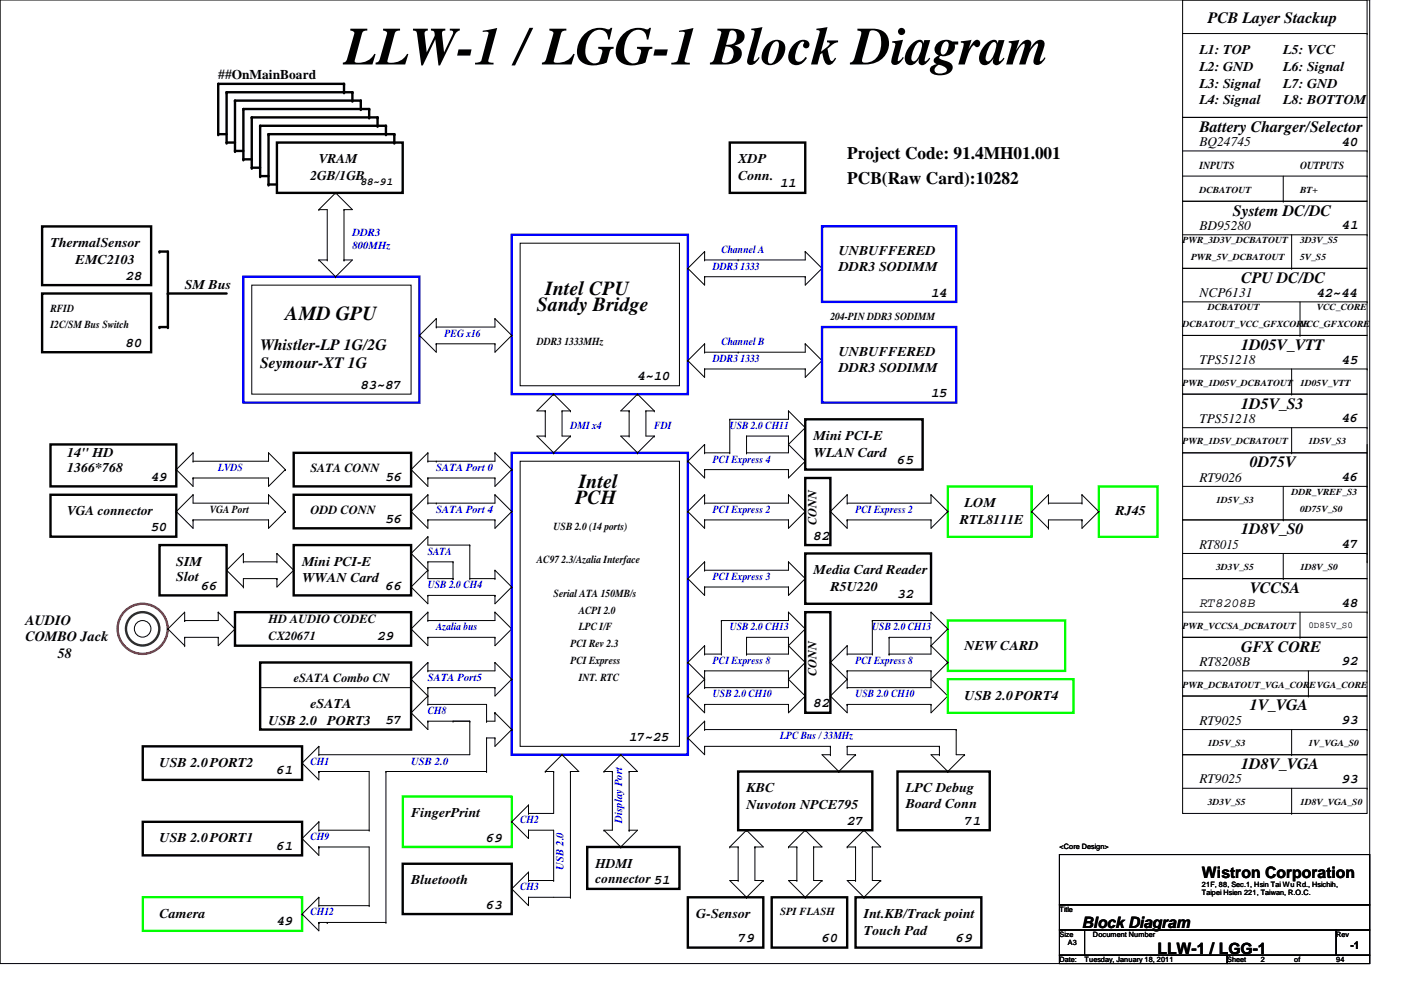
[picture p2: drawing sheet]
<svg xmlns="http://www.w3.org/2000/svg" width="297mm" height="210mm" viewBox="0 0 297 210" stroke-linecap="round" stroke-linejoin="round" font-family="sans-serif">
<g fill="none" stroke="#000" stroke-width=".21">
<path d="M0 0h290.4v204.3h-290.4zM250.7 0h39.2v24.9h-39.2zM250.7 7.1h39.2M289.9 7.1h.1M250.7 24.9h39.2v17.8h-39.2zM250.7 37.3h39.2M250.7 32h39.2M272.1 37.3v5.4M289.9 37.3h.1M289.9 32h.1M67.6 44.4h.1M67.6 55.1h.1"/>
<path d="M67.6 55.1h1.8M67.6 44.4h1.8v10.7M67.6 55.1l3.6 3.6M69.4 55.1h.1M71.2 58.7h.1M71.2 40.9h.1M71.2 40.9l3.5 3.5h-1.8M71.2 40.9l-3.6 3.5M72.9 55.1h.1M72.9 44.4h.1M72.9 55.1h1.8l-3.5 3.6M72.9 44.4v10.7"/>
<path d="M110.3 51.6h33.8v30.2h-33.8zM145.8 56.9h.1M145.8 56.9l3.6 3.6v-1.8M149.4 53.3h.1M149.4 55.1h.1M149.4 58.7h.1M149.4 53.3v1.8M149.4 53.3l-3.6 3.6M149.4 58.7h21.3M156.5 55.1h.1M170.7 53.3h.1M170.7 58.7h.1"/>
<path d="M170.7 53.3v1.8h-21.3M170.7 53.3l3.6 3.6M174.3 56.9h.1M174.3 56.9l-3.6 3.6v-1.8M250.7 56.9h39.2v14.2h-39.2zM250.7 42.7h39.2v14.2h-39.2zM250.7 49.8h39.2M272.1 42.7h.1M273.9 56.9h.1M273.9 49.8v7.1M289.9 49.8h.1M53.4 60.5h33.8v23.1h-33.8z"/>
<path d="M88.9 71.1h.1M88.9 71.1l3.6 3.6v-1.8M92.5 67.6h.1M92.5 72.9h.1M92.5 69.3h.1M92.5 67.6l-3.6 3.5M92.5 67.6v1.7M92.5 72.9h12.4M104.9 72.9h.1M104.9 67.6h.1M104.9 67.6v1.7h-12.4M104.9 67.6l3.6 3.5"/>
<path d="M108.5 71.1h.1M108.5 71.1l-3.6 3.6v-1.8M145.8 76.5h.1M145.8 76.5l3.6 3.5v-1.8M149.4 78.2h.1M149.4 74.7h.1M149.4 72.9h.1M149.4 72.9v1.8M149.4 78.2h21.3M149.4 72.9l-3.6 3.6M156.5 74.7h.1M170.7 78.2h.1"/>
<path d="M170.7 72.9h.1M170.7 72.9v1.8h-21.3M170.7 72.9l3.6 3.6M174.3 76.5h.1M174.3 76.5l-3.6 3.5v-1.8M250.7 71.1h39.2v12.5h-39.2zM250.7 78.2h39.2M250.7 64h39.2M273.9 78.2v5.4M275.6 71.1h.1M275.6 64v7.1M289.9 78.2h.1"/>
<path d="M289.9 64h.1M37.4 99.6h.1M37.4 99.6l3.5 3.5v-1.8M40.9 97.8h.1M40.9 96h.1M40.9 96v1.8M40.9 96l-3.5 3.6M56.9 96h.1M56.9 96v1.8h-16M56.9 96l3.6 3.6M60.5 99.6h.1M60.5 99.6l-3.6 3.5v-1.8"/>
<path d="M87.2 99.6h.1M87.2 99.6l3.5 3.5v-1.8M90.7 96h.1M90.7 97.8h.1M90.7 96v1.8M90.7 96l-3.5 3.6M92.5 97.8h.1M104.9 96h.1M104.9 96v1.8h-14.2M104.9 96l3.6 3.6M108.5 99.6h.1M108.5 99.6l-3.6 3.5v-1.8"/>
<path d="M110.3 97.8h33.8v60.4h-33.8zM115.6 92.5h.1M115.6 87.1h.1M115.6 92.5h-1.8l3.6 3.5M115.6 87.1v5.4M117.4 96h.1M117.4 83.6h.1M117.4 83.6l-3.6 3.5h1.8M117.4 83.6l3.5 3.5M119.2 87.1h.1M119.2 87.1h1.7M119.2 87.1v5.4h1.7"/>
<path d="M120.9 87.1h.1M120.9 92.5h.1M120.9 92.5l-3.5 3.5M133.4 87.1h.1M133.4 92.5h.1M133.4 92.5h-1.8l3.6 3.5M133.4 87.1v5.4M135.2 96h.1M135.2 83.6h.1M135.2 83.6l-3.6 3.5h1.8M135.2 83.6l3.5 3.5M136.9 87.1h.1"/>
<path d="M136.9 87.1h1.8M136.9 87.1v5.4h1.8M138.7 87.1h.1M138.7 92.5h.1M138.7 92.5l-3.5 3.5M145.8 97.8h.1M145.8 97.8l3.6 3.5v-1.7M149.4 94.2h.1M149.4 99.6h.1M149.4 96h.1M149.4 94.2v1.8M149.4 94.2l-3.6 3.6"/>
<path d="M149.4 99.6h17.8M149.4 96h5.3M154.7 88.9h.1M154.7 96h.1M154.7 88.9v7.1M158.3 96h.1M158.3 92.5h.1M158.3 92.5h8.9M158.3 92.5v3.5M167.2 94.2h.1M167.2 99.6h.1M167.2 87.1h.1"/>
<path d="M167.2 92.5h.1M167.2 92.5v3.5h-8.9M167.2 87.1v1.8h-12.5M167.2 94.2l3.5 3.6M167.2 87.1l3.5 3.6M170.7 97.8h.1M170.7 90.7h.1M170.7 97.8l-3.5 3.5v-1.7M170.7 90.7l-3.5 3.5M250.7 96h39.2v14.2h-39.2zM250.7 83.6h39.2v12.4h-39.2zM250.7 90.7h39.2"/>
<path d="M273.9 83.6h.1M273.9 96h.1M273.9 90.7v5.3M289.9 90.7h.1M289.9 94.2v24.9M37.4 108.5h.1M37.4 108.5l3.5 3.5v-1.8M40.9 101.3h.1M40.9 110.2h.1M40.9 104.9h.1M40.9 101.3h16M40.9 104.9v1.8h16"/>
<path d="M40.9 110.2h16M40.9 104.9l-3.5 3.6M51.6 119.1h.1M51.6 119.1v-1.8l-3.6 3.6M51.6 119.1h7.1M56.9 101.3h.1M56.9 104.9h.1M56.9 110.2h.1M56.9 106.7h.1M56.9 104.9v1.8M56.9 104.9l3.6 3.6M58.7 119.1h.1"/>
<path d="M58.7 117.3h.1M58.7 117.3v1.8M58.7 117.3l3.6 3.6M60.5 108.5h.1M60.5 108.5l-3.6 3.5v-1.8M87.2 117.3h.1M87.2 108.5h.1M87.2 108.5l3.5 3.5v-1.8M87.2 117.3l3.5 3.6M90.7 101.3h.1M90.7 113.8h.1M90.7 119.1h.1"/>
<path d="M90.7 110.2h.1M90.7 106.7h.1M90.7 104.9h.1M90.7 104.9v1.8M90.7 113.8v1.8h8.9M90.7 119.1v3.6h5.4M90.7 101.3h14.2M90.7 110.2h14.2M90.7 119.1h5.4M90.7 113.8l-3.5 3.5M90.7 104.9l-3.5 3.6M92.5 106.7h.1"/>
<path d="M96.1 119.1h.1M96.1 119.1v3.6M99.6 115.6h.1M99.6 115.6v7.1M104.9 101.3h.1M104.9 110.2h.1M104.9 104.9h.1M104.9 104.9v1.8h-14.2M104.9 104.9l3.6 3.6M108.5 108.5h.1M108.5 108.5l-3.6 3.5v-1.8M145.8 108.5h.1"/>
<path d="M145.8 108.5l3.6 3.5v-1.8M149.4 110.2h.1M149.4 106.7h.1M149.4 104.9h.1M149.4 119.1h.1M149.4 104.9v1.8M149.4 119.1v1.8M149.4 110.2h17.8M149.4 119.1l-3.6 3.6M149.4 104.9l-3.6 3.6M167.2 104.9h.1M167.2 110.2h.1"/>
<path d="M167.2 119.1h.1M167.2 104.9v1.8h-17.8M167.2 119.1l3.5 3.6M167.2 119.1v1.8h-17.8M167.2 104.9l3.5 3.6M170.7 108.5h.1M170.7 108.5l-3.5 3.5v-1.8M176.1 108.5h.1M176.1 108.5l3.5 3.5v-1.8M179.6 106.7h.1M179.6 110.2h.1M179.6 104.9h.1"/>
<path d="M179.6 104.9v1.8M179.6 110.2h17.8M179.6 104.9l-3.5 3.6M197.4 104.9h.1M197.4 110.2h.1M197.4 104.9v1.8h-17.8M197.4 104.9l3.6 3.6M201 108.5h.1M201 108.5l-3.6 3.5v-1.8M218.7 108.5h.1M218.7 108.5l3.6 3.5M222.3 112h.1"/>
<path d="M222.3 106.7h.1M222.3 106.7h7.1M222.3 106.7v-1.8l-3.6 3.6M229.4 110.2h.1M229.4 106.7h.1M229.4 104.9h.1M229.4 110.2h-7.1v1.8M229.4 104.9v1.8M229.4 104.9l3.6 3.6M233 108.5h.1M233 108.5l-3.6 3.5v-1.8M250.7 110.2h39.2v12.5h-39.2z"/>
<path d="M250.7 103.1h39.2M250.7 117.3h39.2M272.1 110.2h.1M272.1 103.1v7.1M272.1 117.3v5.4M289.9 119.1h.1M289.9 103.1h.1M289.9 117.3h.1M35.6 133.3h.1M35.6 133.3l3.6 3.6M39.2 131.6h.1M39.2 135.1h.1"/>
<path d="M39.2 136.9h.1M39.2 131.6v-1.8l-3.6 3.5M39.2 135.1h7.1M39.2 135.1v1.8M46.3 129.8h.1M46.3 135.1h.1M46.3 129.8v1.8h-7.1M46.3 129.8l3.5 3.5M48 120.9h.1M48 120.9l3.6 3.6M49.8 133.3h.1M49.8 133.3l-3.5 3.6v-1.8"/>
<path d="M51.6 124.5h.1M58.7 122.7h.1M58.7 122.7h-7.1v1.8M62.3 120.9h.1M62.3 120.9l-3.6 3.6v-1.8M87.2 133.3h.1M87.2 124.5h.1M87.2 133.3l3.5 3.6v-1.8M87.2 124.5l3.5 3.5v-1.8M90.7 135.1h.1M90.7 131.6h.1M90.7 129.8h.1"/>
<path d="M90.7 126.2h.1M90.7 120.9h.1M90.7 129.8l-3.5 3.5M90.7 129.8v1.8M90.7 135.1h14.2M90.7 126.2h14.2M90.7 120.9l-3.5 3.6M96.1 122.7h.1M99.6 122.7h.1M99.6 122.7h5.3M104.9 135.1h.1M104.9 129.8h.1"/>
<path d="M104.9 120.9h.1M104.9 126.2h.1M104.9 122.7h.1M104.9 129.8v1.8h-14.2M104.9 120.9v1.8M104.9 129.8l3.6 3.5M104.9 120.9l3.6 3.6M108.5 133.3h.1M108.5 124.5h.1M108.5 124.5l-3.6 3.5v-1.8M108.5 133.3l-3.6 3.6v-1.8M145.8 122.7h.1"/>
<path d="M145.8 122.7l3.6 3.5v-1.7M149.4 120.9h.1M149.4 124.5h.1M149.4 136.9h.1M149.4 138.7h.1M149.4 136.9v1.8M149.4 124.5h17.8M149.4 138.7h3.5M149.4 136.9l-3.6 3.6M152.9 138.7h.1M152.9 131.6h.1M152.9 131.6v7.1"/>
<path d="M158.3 138.7h.1M158.3 135.1h.1M158.3 135.1h8.9M158.3 135.1v3.6M167.2 124.5h.1M167.2 136.9h.1M167.2 129.8h.1M167.2 135.1h.1M167.2 129.8v1.8h-14.3M167.2 135.1v3.6h-8.9M167.2 136.9l3.5 3.6M167.2 129.8l3.5 3.5"/>
<path d="M170.7 122.7h.1M170.7 133.3h.1M170.7 122.7l-3.5 3.5v-1.7M170.7 133.3l-3.5 3.6M179.6 136.9h.1M179.6 138.7h.1M179.6 136.9v1.8M179.6 138.7h5.4M179.6 136.9l-3.5 3.6M185 131.6h.1M185 138.7h.1M185 131.6v7.1"/>
<path d="M188.5 138.7h.1M188.5 135.1h.1M188.5 135.1h8.9M188.5 135.1v3.6M197.4 136.9h.1M197.4 129.8h.1M197.4 135.1h.1M197.4 129.8v1.8h-12.4M197.4 135.1v3.6h-8.9M197.4 129.8l3.6 3.5M197.4 136.9l3.6 3.6M201 133.3h.1"/>
<path d="M201 133.3l-3.6 3.6M250.7 135.1h39.2v12.5h-39.2zM250.7 122.7h39.2v12.4h-39.2zM250.7 129.8h39.2M272.1 122.7h.1M275.6 135.1h.1M275.6 129.8v5.3M289.9 129.8h.1M55.2 145.8h32M67.6 158.2h.1M67.6 158.2v1.8M67.6 158.2l-3.6 3.6"/>
<path d="M87.2 151.1h.1M87.2 144h.1M87.2 145.8h.1M87.2 151.1l3.5 3.6v-1.8M87.2 144l3.5 3.6M90.7 149.4h.1M90.7 152.9h.1M90.7 142.2h.1M90.7 140.5h.1M90.7 145.8h.1M90.7 147.6h.1M90.7 140.5v1.7"/>
<path d="M90.7 145.8v3.6M90.7 152.9h8.9M90.7 149.4h12.5v3.5M90.7 140.5l-3.5 3.5M90.7 145.8h14.2M90.7 147.6l-3.5 3.5M96.1 152.9h.1M99.6 152.9h.1M99.6 152.9v7.1h-32M103.2 152.9h.1M103.2 156.5h.1M103.2 156.5v7.1"/>
<path d="M103.2 156.5h1.7M104.9 145.8h.1M104.9 140.5h.1M104.9 156.5h.1M104.9 151.1h.1M104.9 140.5v1.7h-14.2M104.9 151.1v1.8h-1.7M104.9 140.5l3.6 3.5M104.9 151.1l3.6 3.6M108.5 144h.1M108.5 154.7h.1M108.5 144l-3.6 3.6v-1.8"/>
<path d="M108.5 154.7l-3.6 3.5v-1.7M145.8 156.5h.1M145.8 140.5h.1M145.8 147.6h.1M145.8 147.6l3.6 3.5v-1.7M145.8 156.5l3.6 3.5v-1.8M145.8 140.5l3.6 3.5M149.4 154.7h.1M149.4 152.9h.1M149.4 158.2h.1M149.4 142.2h.1M149.4 149.4h.1"/>
<path d="M149.4 145.8h.1M149.4 144h.1M149.4 149.4h17.8M149.4 158.2h26.7M149.4 154.7h53.3M149.4 142.2v3.6M149.4 152.9v1.8M149.4 142.2h17.8M149.4 152.9l-3.6 3.6M149.4 144l-3.6 3.6M167.2 142.2h.1M167.2 144h.1"/>
<path d="M167.2 149.4h.1M167.2 142.2v3.6h-17.8M167.2 144l3.5 3.6M170.7 140.5h.1M170.7 147.6h.1M170.7 147.6l-3.5 3.5v-1.7M170.7 140.5l-3.5 3.5M176.1 158.2h.1M176.1 140.5h.1M176.1 147.6h.1M176.1 147.6l3.5 3.5v-1.7M176.1 158.2v1.8"/>
<path d="M176.1 140.5l3.5 3.5M179.6 158.2h.1M179.6 142.2h.1M179.6 145.8h.1M179.6 149.4h.1M179.6 144h.1M179.6 149.4h17.8M179.6 158.2v1.8h1.8M179.6 142.2v3.6M179.6 158.2h19.6M179.6 142.2h17.8M179.6 144l-3.5 3.6"/>
<path d="M197.4 142.2h.1M197.4 144h.1M197.4 149.4h.1M197.4 142.2v3.6h-17.8M197.4 144l3.6 3.6M199.2 158.2h.1M199.2 158.2v1.8M201 140.5h.1M201 147.6h.1M201 140.5l-3.6 3.5M201 147.6l-3.6 3.5v-1.7M202.7 154.7h.1"/>
<path d="M202.7 154.7v5.3h1.8M250.7 147.6h39.2v12.4h-39.2zM250.7 154.7h39.2M250.7 142.2h39.2M273.9 154.7v5.3M277.4 147.6h.1M277.4 142.2v5.4M289.9 142.2h.1M289.9 154.7h.1M64 177.8h.1M64 161.8h.1M64 161.8l3.6 3.6v-1.8"/>
<path d="M64 177.8l3.6 3.6v-1.8M67.6 176h.1M67.6 179.6h.1M67.6 174.2h.1M67.6 160h.1M67.6 163.6h.1M67.6 174.2l-3.6 3.6M67.6 163.6h10.7v12.4M67.6 179.6h10.7v12.4M67.6 176h10.7M67.6 174.2v1.8M78.3 176h.1"/>
<path d="M81.8 163.6h.1M81.8 163.6h21.4M81.8 163.6v32M103.2 163.6h.1M108.5 174.2h.1M108.5 174.2l3.6 3.6v-1.8M112.1 172.5h.1M112.1 176h.1M112.1 170.7h.1M112.1 176h5.3v10.7M112.1 170.7v1.8M112.1 170.7l-3.6 3.5"/>
<path d="M115.6 163.6h.1M115.6 163.6h1.8M117.4 163.6h.1M117.4 163.6v8.9h-5.3M119.2 160h.1M119.2 160l3.5 3.6h-1.8M119.2 160l-3.6 3.6M120.9 163.6h.1M120.9 163.6v26.6M128.1 163.6h.1M128.1 176h.1M128.1 163.6h1.7"/>
<path d="M128.1 176l3.5 3.6M129.8 163.6h.1M129.8 163.6v12.4h-1.7M131.6 160h.1M131.6 179.6h.1M131.6 160l3.6 3.6h-1.8M131.6 160l-3.5 3.6M133.4 163.6h.1M133.4 176h.1M133.4 176h1.8l-3.6 3.6M133.4 163.6v12.4M154.7 179.6h.1"/>
<path d="M154.7 179.6h1.8M156.5 179.6h.1M156.5 179.6v7.1M158.3 176h.1M158.3 176l3.5 3.6h-1.7M158.3 176l-3.6 3.6M160.1 179.6h.1M160.1 179.6v7.1h1.7M167.2 179.6h.1M167.2 179.6h1.7M168.9 179.6h.1M168.9 179.6v7.1"/>
<path d="M170.7 176h.1M170.7 176l3.6 3.6h-1.8M170.7 176l-3.5 3.6M172.5 179.6h.1M172.5 179.6v7.1h1.8M176.1 160h.1M176.1 160h-1.8l3.5 3.6M177.8 163.6h.1M179.6 179.6h.1M179.6 179.6h1.8M181.4 160h.1M181.4 179.6h.1"/>
<path d="M181.4 160l-3.6 3.6M181.4 179.6v7.1M183.2 176h.1M183.2 176l3.5 3.6h-1.7M183.2 176l-3.6 3.6M185 179.6h.1M185 179.6v7.1h1.7M199.2 160h.1M199.2 160h-1.8l3.6 3.6M201 163.6h.1M204.5 160h.1M204.5 160l-3.5 3.6"/>
<path d="M250.7 160h39.2v12.5h-39.2zM250.7 167.1h39.2M273.9 160h.1M273.9 172.5h.1M273.9 167.1v5.4M289.9 167.1h.1M64 193.8h.1M64 193.8l3.6 3.6v-1.8M67.6 190.2h.1M67.6 195.6h.1M67.6 192h.1M67.6 190.2v1.8"/>
<path d="M67.6 190.2l-3.6 3.6M67.6 195.6h14.2M67.6 192h10.7M69.4 195.6h.1M78.3 192h.1M81.8 195.6h.1M108.5 188.5h.1M108.5 188.5l3.6 3.5v-1.8M112.1 186.7h.1M112.1 190.2h.1M112.1 184.9h.1M112.1 186.7h5.3"/>
<path d="M112.1 190.2h8.8M112.1 184.9l-3.6 3.6M112.1 184.9v1.8M117.4 186.7h.1M120.9 190.2h.1M156.5 186.7h.1M156.5 186.7h-1.8l3.6 3.5M158.3 190.2h.1M161.8 186.7h.1M161.8 186.7l-3.5 3.5M168.9 186.7h.1M168.9 186.7h-1.7l3.5 3.5"/>
<path d="M170.7 190.2h.1M174.3 186.7h.1M174.3 186.7l-3.6 3.5M181.4 186.7h.1M181.4 186.7h-1.8l3.6 3.5M183.2 190.2h.1M186.7 186.7h.1M186.7 186.7l-3.5 3.5M224.6 181.2h65.8v10.7h-65.8zM224.6 191.9h65.8v5.3h-65.8zM224.6 197.2h5.4v5.3h-5.4zM230 197.2h53.3v5.3h-53.3z"/>
<path d="M283.3 197.2h7.1v5.3h-7.1zM224.6 202.5h35.6v1.8h-35.6zM260.2 202.5h30.2v1.8h-30.2z"/>
<circle cx="30.2" cy="133.3" r="1.76"/>
</g>
<g fill="none" stroke="#000" stroke-width=".51">
<path d="M72.9 19.6v-1.8h-26.6v10.6h1.7M58.7 30.2h26.7v10.7h-26.7zM74.7 21.3v-1.7h-26.7v10.6h1.8M76.5 23.1v-1.8h-26.7v10.7h1.8M78.3 24.9v-1.8h-26.7v10.7h1.8M80 26.7v-1.8h-26.6v10.7h1.8M81.8 28.4v-1.7h-26.6v10.6h1.7M83.6 30.2v-1.8h-26.7v10.7h1.8M154.7 30.2h16v10.7h-16zM8.9 48h23.1v12.5h-23.1zM33.8 53.3h1.8v16h-1.8M8.9 62.2h23.1v12.5h-23.1z"/>
<path d="M35.6 62.2h12.4M10.7 94.2h26.7v8.9h-26.7zM62.3 96h24.9v7.1h-24.9zM170.7 88.9h24.9v10.7h-24.9zM10.7 104.9h26.7v8.9h-26.7zM33.8 115.6h14.2v10.6h-14.2zM62.3 115.6h24.9v10.6h-24.9zM62.3 104.9h24.9v7.1h-24.9zM170.7 117.3h26.7v10.7h-26.7zM170.7 101.3h5.4v14.3h-5.4zM49.8 129.8h37.4v7.1h-37.4zM170.7 129.8h5.4v21.3h-5.4z"/>
<path d="M30.3 158.2h33.7v7.2h-33.7zM55.2 140.5h32v14.2h-32zM30.3 174.2h33.7v7.2h-33.7zM124.5 179.6h19.6v8.9h-19.6zM156.5 163.6h28.5v12.4h-28.5zM190.3 163.6h19.5v12.4h-19.5zM85.4 183.1h23.1v10.7h-23.1zM145.8 190.2h16v10.7h-16zM163.6 190.2h16v10.7h-16zM181.4 190.2h26.7v10.7h-26.7z"/>
</g>
<path d="M51.6 58.7h37.3v26.6h-37.3zM108.5 49.8h37.3v33.8h-37.3zM174.3 48h28.4v16h-28.4zM174.3 69.3h28.4v16h-28.4zM108.5 96h37.3v64h-37.3z" fill="none" stroke="#00f" stroke-width=".51"/>
<path d="M201 103.1h17.7v10.7h-17.7zM233 103.1h12.4v10.7h-12.4zM201 131.6h24.8v10.6h-24.8zM201 144h26.6v7.1h-26.6zM85.4 168.9h23.1v10.7h-23.1zM30.3 190.2h33.7v7.2h-33.7z" fill="none" stroke="#0f0" stroke-width=".51"/>
<g fill="#000">
<circle cx="46.3" cy="17.8" r=".25"/>
<circle cx="48" cy="19.6" r=".25"/>
<circle cx="72.9" cy="19.6" r=".25"/>
<circle cx="72.9" cy="17.8" r=".25"/>
<circle cx="74.7" cy="19.6" r=".25"/>
<circle cx="46.3" cy="28.4" r=".25"/>
<circle cx="48" cy="30.2" r=".25"/>
<circle cx="49.8" cy="21.3" r=".25"/>
<circle cx="49.8" cy="32" r=".25"/>
<circle cx="51.6" cy="33.8" r=".25"/>
<circle cx="51.6" cy="23.1" r=".25"/>
<circle cx="53.4" cy="35.6" r=".25"/>
<circle cx="53.4" cy="24.9" r=".25"/>
<circle cx="55.2" cy="26.7" r=".25"/>
<circle cx="55.2" cy="37.3" r=".25"/>
<circle cx="56.9" cy="28.4" r=".25"/>
<circle cx="56.9" cy="39.1" r=".25"/>
<circle cx="74.7" cy="21.3" r=".25"/>
<circle cx="76.5" cy="21.3" r=".25"/>
<circle cx="76.5" cy="23.1" r=".25"/>
<circle cx="78.3" cy="24.9" r=".25"/>
<circle cx="78.3" cy="23.1" r=".25"/>
<circle cx="80" cy="26.7" r=".25"/>
<circle cx="80" cy="24.9" r=".25"/>
<circle cx="81.8" cy="26.7" r=".25"/>
<circle cx="81.8" cy="28.4" r=".25"/>
<circle cx="83.6" cy="30.2" r=".25"/>
<circle cx="83.6" cy="28.4" r=".25"/>
<circle cx="33.8" cy="53.3" r=".25"/>
<circle cx="33.8" cy="69.3" r=".25"/>
<circle cx="35.6" cy="62.2" r=".25"/>
<circle cx="35.6" cy="69.3" r=".25"/>
</g>
<circle cx="30.2" cy="133.3" r="3.5" fill="none" stroke="#008000" stroke-width=".51"/>
<circle cx="30.2" cy="133.3" r="5.3" fill="none" stroke="#f00" stroke-width=".51"/>
<text font-size="11.3" x="72.9" y="13.7">LLW-1 / LGG-1 Block Diagram</text>
<g font-size="4.2">
<text x="115.6" y="62.5">Intel CPU</text>
<text x="60.5" y="67.8">AMD GPU</text>
<text x="113.8" y="66">Sandy Bridge</text>
<text x="122" y="106.9">PCH</text>
<text x="122.7" y="103.4">Intel</text>
</g>
<g font-size="3.7">
<text x="179.6" y="33.6">Project Code: 91.4MH01.001</text>
<text x="179.6" y="38.9">PCB(Raw Card):10282</text>
</g>
<g font-size="3.3">
<text x="256.1" y="4.8">PCB Layer Stackup</text>
<text x="254.3" y="27.9">Battery Charger/Selector</text>
<text x="261.4" y="45.7">System DC/DC</text>
<text x="263.2" y="59.9">CPU DC/DC</text>
<text x="55.2" y="74.2">Whistler-LP 1G/2G</text>
<text x="263.2" y="74.2">1D05V_VTT</text>
<text x="55.2" y="78.1">Seymour-XT 1G</text>
<text x="263.2" y="86.6">1D5V_S3</text>
<text x="265" y="99.1">0D75V</text>
<text x="263.2" y="113.3">1D8V_S0</text>
<text x="265" y="125.7">VCCSA</text>
<text x="263.2" y="138.2">GFX CORE</text>
<text x="265" y="150.6">1V_VGA</text>
<text x="263.2" y="163.1">1D8V_VGA</text>
<text x="254.8" y="186.1">Wistron Corporation</text>
<text x="229.4" y="196.8">Block Diagram</text>
<text x="245.4" y="202.3">LLW-1 / LGG-1</text>
</g>
<g font-size="3">
<text x="5.4" y="132.5">AUDIO</text>
<text x="5.4" y="136">COMBO Jack</text>
<text x="12.2" y="139.4">58</text>
</g>
<g font-size="2.8">
<text x="254.3" y="11.5">L1: TOP</text>
<text x="272.1" y="11.5">L5: VCC</text>
<text x="46.3" y="16.8">##OnMainBoard</text>
<text x="254.3" y="15">L2: GND</text>
<text x="272.1" y="15">L6: Signal</text>
<text x="254.3" y="22.1">L4: Signal</text>
<text x="254.3" y="18.6">L3: Signal</text>
<text x="272.1" y="18.6">L7: GND</text>
<text x="272.1" y="22.1">L8: BOTTOM</text>
<text x="67.6" y="34.6">VRAM</text>
<text x="156.5" y="34.6">XDP</text>
<text x="254.3" y="31">BQ24745</text>
<text x="284.5" y="30.9">40</text>
<text x="65.8" y="38.1">2GB/1GB</text>
<text x="156.5" y="38.1">Conn.</text>
<text x="165.4" y="39.8">11</text>
<text x="10.7" y="52.4">ThermalSensor</text>
<text x="254.3" y="48.8">BD95280</text>
<text x="284.5" y="48.6">41</text>
<text x="16" y="55.9">EMC2103</text>
<text x="26.7" y="59.3">28</text>
<text x="177.8" y="54.1">UNBUFFERED</text>
<text x="177.8" y="57.4">DDR3 SODIMM</text>
<text x="39.2" y="61.3">SM Bus</text>
<text x="197.4" y="62.9">14</text>
<text x="254.3" y="63">NCP6131</text>
<text x="279.2" y="62.9">42~44</text>
<text x="26.7" y="73.5">80</text>
<text x="177.8" y="75.5">UNBUFFERED</text>
<text x="254.3" y="77.2">TPS51218</text>
<text x="284.5" y="77.1">45</text>
<text x="76.5" y="82.4">83~87</text>
<text x="135.2" y="80.6">4~10</text>
<text x="177.8" y="78.8">DDR3 SODIMM</text>
<text x="197.4" y="84.2">15</text>
<text x="254.3" y="89.7">TPS51218</text>
<text x="284.5" y="89.5">46</text>
<text x="172.5" y="93.3">Mini PCI-E</text>
<text x="14.3" y="96.8">14&quot; HD</text>
<text x="14.3" y="100.1">1366*768</text>
<text x="32" y="102">49</text>
<text x="81.8" y="102">56</text>
<text x="172.5" y="96.8">WLAN Card</text>
<text x="190.3" y="98.4">65</text>
<text x="284.5" y="102">46</text>
<text x="204.5" y="107.5">LOM</text>
<text x="254.3" y="102.1">RT9026</text>
<text x="14.3" y="109.3">VGA connector</text>
<text x="32" y="112.6">50</text>
<text x="81.8" y="110.9">56</text>
<text x="203.5" y="111">RTL8111E</text>
<text x="236.5" y="109.3">RJ45</text>
<text x="37.4" y="119.9">SIM</text>
<text x="64" y="119.9">Mini PCI-E</text>
<text x="172.5" y="114.4">82</text>
<text x="254.3" y="116.3">RT8015</text>
<text x="284.5" y="116.2">47</text>
<text x="37.4" y="123.2">Slot</text>
<text x="42.7" y="125.1">66</text>
<text x="64" y="123.5">WWAN Card</text>
<text x="81.8" y="125.1">66</text>
<text x="172.5" y="121.7">Media Card Reader</text>
<text x="176.1" y="125.3">R5U220</text>
<text x="190.3" y="126.9">32</text>
<text x="254.3" y="128.7">RT8208B</text>
<text x="284.5" y="128.7">48</text>
<text x="80" y="135.8">29</text>
<text x="204.5" y="137.7">NEW CARD</text>
<text x="254.3" y="141.2">RT8208B</text>
<text x="284.5" y="141.1">92</text>
<text x="172.5" y="150">82</text>
<text x="204.5" y="148.4">USB 2.0 PORT4</text>
<text x="56.9" y="153.7">USB 2.0</text>
<text x="65.8" y="150.2">eSATA</text>
<text x="69.4" y="153.7">PORT3</text>
<text x="81.8" y="153.5">57</text>
<text x="254.3" y="153.7">RT9025</text>
<text x="284.5" y="153.5">93</text>
<text x="133.4" y="157.1">17~25</text>
<text x="33.8" y="162.6">USB 2.0PORT2</text>
<text x="58.7" y="164.2">61</text>
<text x="158.3" y="167.9">KBC</text>
<text x="192.1" y="167.9">LPC Debug</text>
<text x="254.3" y="166.1">RT9025</text>
<text x="284.5" y="166">93</text>
<text x="87.2" y="173.3">FingerPrint</text>
<text x="158.3" y="171.5">Nuvoton NPCE795</text>
<text x="192.1" y="171.2">Board Conn</text>
<text x="33.8" y="178.6">USB 2.0PORT1</text>
<text x="103.2" y="178.4">69</text>
<text x="179.6" y="174.9">27</text>
<text x="204.5" y="174.9">71</text>
<text x="58.7" y="180.2">61</text>
<text x="126.3" y="183.9">HDMI</text>
<text x="87.2" y="187.5">Bluetooth</text>
<text x="126.3" y="187.2">connector 51</text>
<text x="33.8" y="194.6">Camera</text>
<text x="58.7" y="196.2">49</text>
<text x="103.2" y="192.7">63</text>
<text x="147.6" y="194.6">G-Sensor</text>
<text x="183.2" y="194.6">Int.KB/Track point</text>
<text x="156.5" y="199.8">79</text>
<text x="174.3" y="199.8">60</text>
<text x="183.2" y="198.2">Touch Pad</text>
<text x="202.7" y="199.8">69</text>
</g>
<g font-size="2.6">
<text x="65.8" y="100.2">SATA CONN</text>
<text x="65.8" y="109.1">ODD CONN</text>
<text x="173.1" y="111.3" transform="rotate(-90 173.1 111.3)">CONN</text>
<text x="56.9" y="132.2">HD AUDIO CODEC</text>
<text x="56.9" y="135.7">CX20671</text>
<text x="173.1" y="143.3" transform="rotate(-90 173.1 143.3)">CONN</text>
<text x="62.3" y="144.6">eSATA Combo CN</text>
</g>
<g font-size="2.3">
<text x="254.3" y="35.9">INPUTS</text>
<text x="275.6" y="35.9">OUTPUTS</text>
<text x="76.5" y="39.2">88~91</text>
<text x="10.7" y="69.6">I2C/SM Bus Switch</text>
<text x="10.7" y="66.1">RFID</text>
<text x="176.1" y="67.9">204-PIN DDR3 SODIMM</text>
<text x="113.8" y="73.2">DDR3 1333MHz</text>
<text x="44.5" y="108.8">VGA Port</text>
<text x="117.4" y="112.3">USB 2.0 (14 ports)</text>
<text x="113.8" y="119.4">AC97 2.3/Azalia Interface</text>
<text x="117.4" y="126.5">Serial ATA 150MB/s</text>
<text x="122.7" y="130.1">ACPI 2.0</text>
<text x="120.9" y="137.2">PCI Rev 2.3</text>
<text x="122.7" y="133.6">LPC I/F</text>
<text x="120.9" y="140.8">PCI Express</text>
<text x="122.7" y="144.3">INT. RTC</text>
<text x="165.4" y="194.1">SPI FLASH</text>
<text x="286.3" y="201.3">-1</text>
</g>
<g font-size="2.3" fill="#00f">
<text x="74.7" y="50.1">DDR3</text>
<text x="74.7" y="52.7">800MHz</text>
<text x="152.9" y="53.6">Channel A</text>
<text x="151.2" y="57.2">DDR3 1333</text>
<text x="94.3" y="71.4">PEG x16</text>
<text x="151.2" y="76.8">DDR3 1333</text>
<text x="152.9" y="73.2">Channel B</text>
<text x="120.9" y="91">DMI x4</text>
<text x="138.7" y="91">FDI</text>
<text x="154.7" y="91">USB 2.0 CH11</text>
<text x="46.3" y="99.9">LVDS</text>
<text x="92.5" y="99.9">SATA Port 0</text>
<text x="151.2" y="98.1">PCI Express 4</text>
<text x="92.5" y="108.8">SATA Port 4</text>
<text x="151.2" y="108.8">PCI Express 2</text>
<text x="181.4" y="108.8">PCI Express 2</text>
<text x="90.7" y="117.6">SATA</text>
<text x="90.7" y="124.8">USB 2.0 CH4</text>
<text x="151.2" y="123">PCI Express 3</text>
<text x="92.5" y="133.6">Azalia bus</text>
<text x="154.7" y="133.6">USB 2.0 CH13</text>
<text x="185" y="133.6">USB 2.0 CH13</text>
<text x="151.2" y="140.8">PCI Express 8</text>
<text x="181.4" y="140.8">PCI Express 8</text>
<text x="90.7" y="144.3">SATA Port5</text>
<text x="151.2" y="147.9">USB 2.0 CH10</text>
<text x="181.4" y="147.9">USB 2.0 CH10</text>
<text x="90.7" y="151.4">CH8</text>
<text x="165.4" y="156.8">LPC Bus / 33MHz</text>
<text x="65.8" y="162.1">CH1</text>
<text x="87.2" y="162.1">USB 2.0</text>
<text x="65.8" y="178.1">CH9</text>
<text x="110.3" y="174.5">CH2</text>
<text x="131.9" y="174.4" transform="rotate(-90 131.9 174.4)">Display Port</text>
<text x="119.5" y="184.4" transform="rotate(-90 119.5 184.4)">USB 2.0</text>
<text x="110.3" y="188.8">CH3</text>
<text x="65.8" y="194.1">CH12</text>
</g>
<g font-size="1.9">
<text x="254.3" y="40.9">DCBATOUT</text>
<text x="275.6" y="40.9">BT+</text>
<text x="250.7" y="51.6">PWR_3D3V_DCBATOUT</text>
<text x="275.6" y="51.6">3D3V_S5</text>
<text x="252.5" y="55.1">PWR_5V_DCBATOUT</text>
<text x="275.6" y="55.1">5V_S5</text>
<text x="256.1" y="65.8">DCBATOUT</text>
<text x="279.2" y="65.8">VCC_CORE</text>
<text x="250.7" y="69.3">DCBATOUT_VCC_GFXCORE</text>
<text x="275.6" y="69.3">VCC_GFXCORE</text>
<text x="250.7" y="81.8">PWR_1D05V_DCBATOUT</text>
<text x="275.6" y="81.8">1D05V_VTT</text>
<text x="250.7" y="94.2">PWR_1D5V_DCBATOUT</text>
<text x="277.4" y="94.2">1D5V_S3</text>
<text x="257.8" y="106.7">1D5V_S3</text>
<text x="273.9" y="104.9">DDR_VREF_S3</text>
<text x="275.6" y="108.5">0D75V_S0</text>
<text x="257.8" y="120.9">3D3V_S5</text>
<text x="275.6" y="120.9">1D8V_S0</text>
<text x="250.7" y="133.3">PWR_VCCSA_DCBATOUT</text>
<text x="277.4" y="133.1">0D85V_S0</text>
<text x="250.7" y="145.8">PWR_DCBATOUT_VGA_COREVGA_CORE</text>
<text x="256.1" y="158.2">1D5V_S3</text>
<text x="277.4" y="158.2">1V_VGA_S0</text>
<text x="256.1" y="170.7">3D3V_S5</text>
<text x="275.6" y="170.7">1D8V_VGA_S0</text>
</g>
<g font-size="1.6">
<text x="224.6" y="180">&lt;Core Design&gt;</text>
<text x="254.8" y="188">21F, 88, Sec.1, Hsin Tai Wu Rd., Hsichih,</text>
<text x="254.8" y="189.8">Taipei Hsien 221, Taiwan, R.O.C.</text>
<text x="224.6" y="193.3">Title</text>
<text x="224.6" y="198.6">Size</text>
<text x="224.6" y="204">Date:</text>
<text x="226.4" y="200.4">A3</text>
<text x="230" y="204">Tuesday, January 18, 2011</text>
<text x="231.7" y="198.6">Document Number</text>
<text x="260.2" y="204">Sheet</text>
<text x="267.3" y="204">2</text>
<text x="274.4" y="204">of</text>
<text x="283.3" y="198.6">Rev</text>
<text x="283.3" y="204">94</text>
</g>
</svg>
